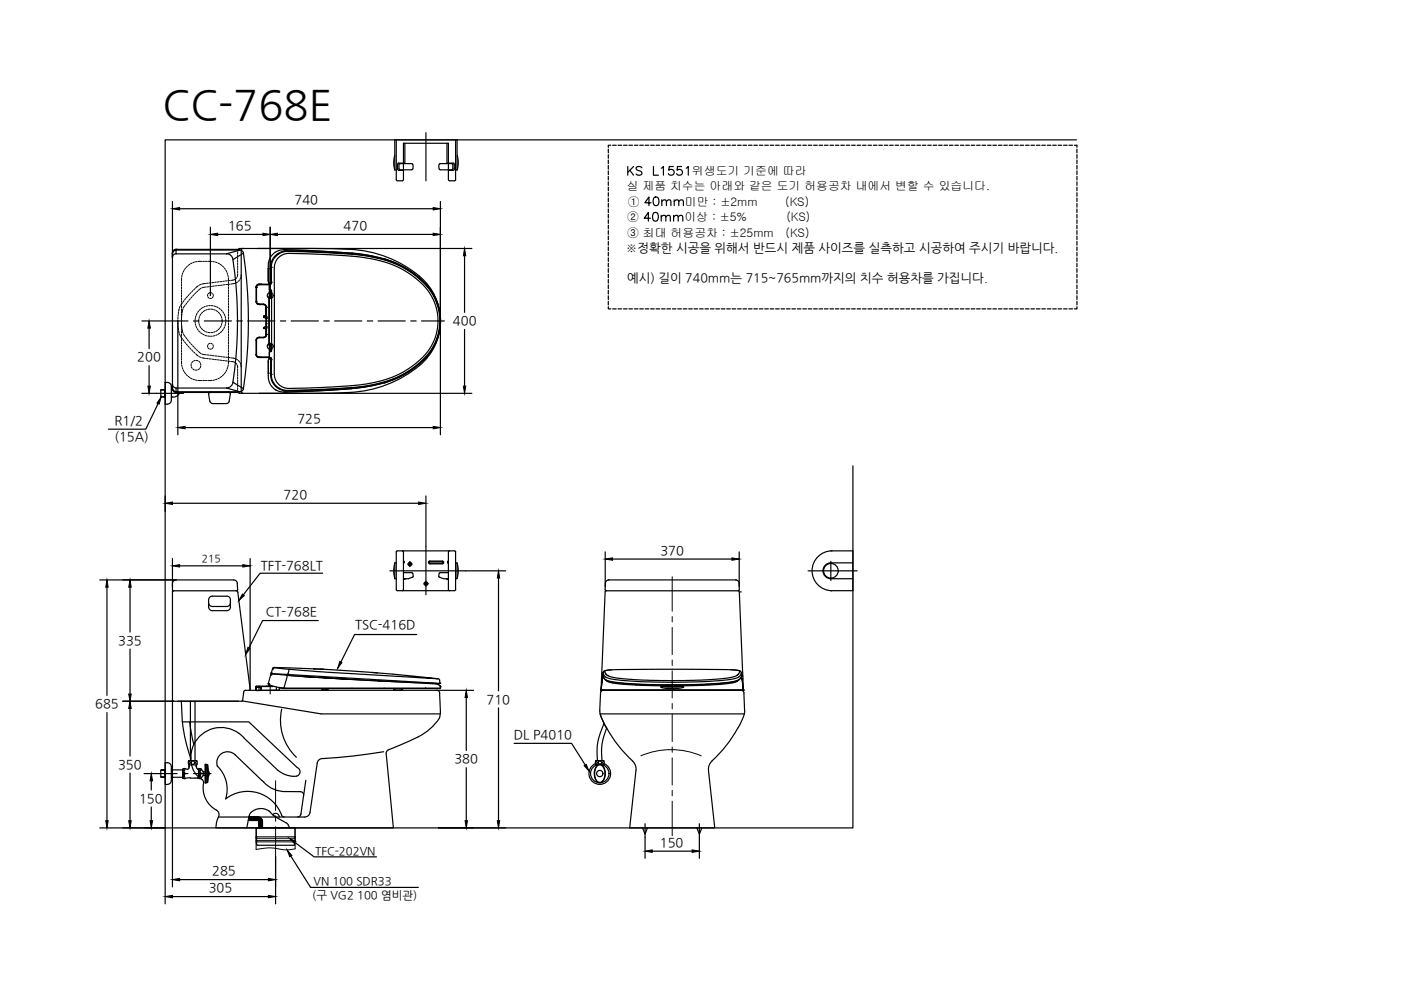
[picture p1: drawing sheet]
<svg xmlns="http://www.w3.org/2000/svg" width="297mm" height="210mm" viewBox="0 0 297 210" stroke-linecap="round" stroke-linejoin="round" font-family="sans-serif">
<!-- layer: CENTER -->
<g fill="none" stroke="#000" stroke-width=".25">
<path d="M35 68.1h4.9M41 68.1h1.1M43.3 68.1h5.8M50.2 68.1h1.2M52.5 68.1h5.8M59.4 68.1h1.2M61.7 68.1h5.8M68.7 68.1h1.1M71 68.1h5.7M77.9 68.1h1.1M80.2 68.1h5.7M87.1 68.1h1.1"/>
<path d="M89.4 68.1h4.8"/>
</g>
<!-- layer: 6 -->
<path d="M228.2 29.7h-193.2v145.8h145.8v-76.7" fill="none" stroke="#000" stroke-width=".25"/>
<!-- layer: 4 -->
<g fill="none" stroke="#000" stroke-width=".25">
<path d="M83.7 32.9l-.2 1.6 .2 1.5M84 29.7v8.4l.2 .2h1.1M84 36h-.3v-6.3h13.2v6.3h-.3M84.3 34.8v1.1M84.3 35.9l.2 .2M84.5 36.1h1M84.7 34.8l2.6-.1a.85 .85 0 0 1 0 1.3l-2.6-.1zM85.3 38.3l.2-.2v-7.7h9.6v7.7l.2 .2h1.1M85.8 30.4v4.2h-1.3l-.2 .2M93.2 34.7h2.6l.2 .2v.9l-.2 .2-2.6-.1-.2-.6zM94.8 30.4v4.2l1.5 .1v1.2l-.2 .2M95.1 36.1h1"/>
<path d="M96.6 29.7v8.4M96.6 38.1l-.2 .2M96.9 32.9l.3 1.6-.3 1.5M34.1 84.1l.9 .1M34.1 82.7v1.4M34.9 82.6v1.6M35 82.6l-.9 .1M35.5 81.1h-.5v4.6h.5M35.5 81.1a.84 .84 0 0 1 .8 .8v3a.84 .84 0 0 1-.8 .8M36.3 82.6h.3M38.2 83.2a1.7 1.7 0 0 1-1.9 1M83.7 119.5l-.2 1.5 .2 1.6"/>
<path d="M84 119.3h-.3v3.4h.3M85.3 116.8l.2 .2v8l-.2 .2M85.5 119h.2v.3h-.2M90.9 119.1l.2-.2h2.7l.3 .3-.3 .3h-2.7l-.2-.1zM91.1 119.4h2.7M91.1 119.4l-.1-.2 .1-.1h2.7l.1 .1-.1 .2M95.1 119h-.2v.3h.2M95.3 116.8l-.2 .2v8l.2 .2M96.4 116.8l-12.3 .1-.1 8.1 .2 .2M96.4 116.8l.2 .2M96.6 119.3h.3v3.4h-.3M96.6 117v8"/>
<path d="M96.9 119.5l.3 1.5-.3 1.6M176.2 116.8h4.6v8.4h-4.6M176.2 119.3h4.6M176.2 119.3a1.68 1.68 0 0 0-1.7 1.7 1.68 1.68 0 0 0 1.7 1.7M176.4 116.8a4.2 4.2 0 0 0-4.2 4.2 4.2 4.2 0 0 0 4.2 4.2M84.2 125.2h12.2M85.5 121.4h1.8l.2 .2 .1 .4-.1 .4-.9 .3h-1.1M85.9 122.7v.1h-.4M93.1 122.2l.1 .2M93.1 122.4l.9 .3h1.1M94.7 122.7v.1h.4M95.1 121.4l-1.9 .1-.2 .7"/>
<path d="M96.6 125l-.2 .2M176.2 122.7h4.6M40.4 148.7v12.6M41.3 148.7v12.6M128.1 153.4l-.8 1.9a12.2 12.2 0 0 0-.6 6M128.6 154.4a12.5 12.5 0 0 0-1 6.9M34.1 163.3v1.4M34.9 163.2v1.6M35 164.8l-.9-.1 .9 .1M35 163.2l-.9 .1 .9-.1v1.6M35.5 161.7h-.5v4.6h.5M35.5 161.7a.84 .84 0 0 1 .8 .8v3a.84 .84 0 0 1-.8 .8"/>
<path d="M36.3 163.2h2.4M38.7 164.9l.4 .2 .7-.2 1.5 .1M38.7 163.1v1.9v-.2h-2.4M38.8 165l.2-.4 .2 .5M38.9 163.7a.35 .35 0 0 1 .3 .3 .35 .35 0 0 1-.3 .3zM39.2 162.9l-.2 .5-.2-.4M39.7 163.1l-.6-.2-.4 .2M39.7 163.1l.3-.2 .1-.7h1.6v.6l.3 .3M40 161.4l.3 .3-.3 .3M40.1 161.3h1.6M40.1 161.2l-.2 .5 .2 .5M40.2 162.2l-.1 .3"/>
<path d="M40.2 162.5l-.1 .1M41.6 162.2l.1 .3M41.6 162.5l.1 .1M41.7 161.2l.1 .5-.1 .5M41.8 161.4l-.3 .3 .3 .3M41.9 163.1l.1 .1M42 164.9l-.1 .1M42 164.9v.1M42 164.9h.1M42.1 165h-.7M42.1 163.1v.1M42.2 163l.2 .4 .2-.4"/>
<path d="M42.3 163.7a.36 .36 0 0 1 .3 .3 .36 .36 0 0 1-.3 .4zM42.6 165l-.2-.4-.2 .4M42.7 163.2l-.3-.3-.3 .1v2l.3 .1 .3-.3M42.8 163.2l.3 .5h.4M43.1 163.7v.7M43.5 164.4h-.4l-.3 .4M43.5 162.1l.1 3.9zM43.6 162.1h.1M43.6 162.1h.3M43.6 165.9h.3M43.6 165.9v.1M43.9 162.1l.1 .1v3.6l-.1 .1"/>
<path d="M43.9 162.1v3.8M44 162.2l.2 1.9-.2 1.7M44.1 163.3l.3 .7-.3 .7M126.2 161.9a2.3 2.3 0 0 0-.8 3.5 2.3 2.3 0 0 0 3.6 0 2.3 2.3 0 0 0-.9-3.5M126.3 161.4l.3 .3-.3 .3M126.4 161.3h1.6M126.4 161.2l-.2 .5 .2 .5M126.5 162.2h.1M126.5 162.4a.91 .91 0 0 1 .9-.3 .91 .91 0 0 1 .7 .8 2.59 2.59 0 0 1-.6 3 .97 .97 0 0 1-1.3-.7 2.93 2.93 0 0 1 .3-2.8zM126.5 162.2h-.1M126.6 162.5a.86 .86 0 0 1 .9-.3 .86 .86 0 0 1 .6 .8 2.34 2.34 0 0 1-.7 2.9 1.24 1.24 0 0 1-1.3-1.5l.1-1.1zM127.8 162.2h.2"/>
<path d="M127.9 162.2h.1M128 161.2l.1 .5-.1 .5M128.1 161.4l-.3 .3 .3 .3"/>
<circle cx="86.9" cy="119.6" r=".39"/>
<circle cx="86.9" cy="119.6" r=".2"/>
<circle cx="90.3" cy="123.8" r=".39"/>
<circle cx="90.3" cy="123.8" r=".2"/>
<circle cx="176.2" cy="121" r="1.56"/>
<circle cx="40.8" cy="161.7" r=".37"/>
<circle cx="127.1" cy="161.7" r=".37"/>
<circle cx="127.2" cy="164" r="1.96"/>
<circle cx="127.2" cy="164" r=".67"/>
</g>
<!-- layer: 1 -->
<g fill="none" stroke="#000" stroke-width=".25">
<path d="M90.3 28.1v10.2M33.1 83.4h5.8M86.5 119.6h.8M86.9 119v1.1M90.3 115.9v10.2M176.2 119v4.1M36.8 125.3l-.2 .2M82.7 121h16M89.9 123.8h.8M157 125.5h.1M171.3 121h10.4M33.8 164h3.8"/>
<path d="M38.7 164h1.2M41 164h3.7"/>
</g>
<!-- layer: 3 -->
<g fill="none" stroke="#000" stroke-width=".25">
<path d="M129 31.6v.8M129 32.8v.7M129 33.9v.8M129 35.1v.8M129 36.2v.8M129 37.4v.8M129 38.5v.8M129 39.7v.7M129.5 30.8h-.5v.4M129.9 30.8h.7M131 30.8h.8M132.2 30.8h.8"/>
<path d="M133.3 30.8h.8M134.5 30.8h.8M135.6 30.8h.8M136.8 30.8h.8M138 30.8h.7M139.1 30.8h.8M140.3 30.8h.7M141.4 30.8h.8M142.6 30.8h.7M143.7 30.8h.8M144.9 30.8h.7M146 30.8h.8"/>
<path d="M147.2 30.8h.7M148.3 30.8h.8M149.5 30.8h.7M150.6 30.8h.8M151.8 30.8h.7M152.9 30.8h.8M154.1 30.8h.7M155.2 30.8h.8M156.4 30.8h.7M157.5 30.8h.8M158.7 30.8h.8M159.8 30.8h.8"/>
<path d="M161 30.8h.7M162.1 30.8h.8M163.3 30.8h.7M164.4 30.8h.8M165.6 30.8h.8M166.7 30.8h.8M167.9 30.8h.8M169 30.8h.8M170.2 30.8h.8M171.4 30.8h.7M172.5 30.8h.8M173.7 30.8h.7"/>
<path d="M174.8 30.8h.8M176 30.8h.7M177.1 30.8h.8M178.3 30.8h.7M179.4 30.8h.8M180.6 30.8h.7M181.7 30.8h.8M182.9 30.8h.7M184 30.8h.8M185.2 30.8h.7M186.3 30.8h.8M187.5 30.8h.7"/>
<path d="M188.6 30.8h.8M189.8 30.8h.7M190.9 30.8h.8M192.1 30.8h.8M193.2 30.8h.8M194.4 30.8h.8M195.5 30.8h.8M196.7 30.8h.7M197.9 30.8h.7M199 30.8h.8M200.1 30.8h.8M201.3 30.8h.8"/>
<path d="M202.4 30.8h.8M203.6 30.8h.8M204.8 30.8h.7M205.9 30.8h.8M207.1 30.8h.7M208.2 30.8h.8M209.4 30.8h.7M210.5 30.8h.8M211.7 30.8h.7M212.8 30.8h.8M214 30.8h.7M215.1 30.8h.8"/>
<path d="M216.3 30.8h.7M217.4 30.8h.8M218.6 30.8h.7M219.7 30.8h.8M220.9 30.8h.7M222 30.8h.8M223.2 30.8h.8M224.3 30.8h.8M225.5 30.8h.8M226.6 30.8h.8M227.8 30.8h.5v.4M228.3 31.6v.8"/>
<path d="M228.3 32.8v.7M228.3 33.9v.8M228.3 35.1v.8M228.3 36.2v.8M228.3 37.4v.8M228.3 38.5v.8M228.3 39.7v.7M36.6 42.7v10.9M38.1 44.3h53.7M44.6 48.2v14.5M46.2 49.7h9.6M54.6 52.7h45.4"/>
<path d="M57.3 48.2v14.5M58.8 49.7h33M93.4 42.7v49.5M98.5 54.2v12M129 40.9v.7M129 42v.8M129 43.1v.8M129 44.3v.8M129 45.4v.8M129 46.6v.8M129 47.8v.7M129 48.9v.8"/>
<path d="M129 50.1v.7M129 51.2v.8M129 52.4v.7M129 53.5v.8M129 54.7v.7M129 55.8v.8M129 57v.7M129 58.1v.8M129 59.3v.7M228.3 40.9v.7M228.3 42v.8M228.3 43.1v.8"/>
<path d="M228.3 44.3v.8M228.3 45.4v.8M228.3 46.6v.8M228.3 47.8v.7M228.3 48.9v.8M228.3 50.1v.7M228.3 51.2v.8M228.3 52.4v.7M228.3 53.5v.8M228.3 54.7v.7M228.3 55.8v.8M228.3 57v.7"/>
<path d="M228.3 58.1v.8M228.3 59.3v.7M30.1 68.1h4.9M31.6 69.6v4.3M31.6 77.5v4.4M37.7 68.1v24.1M98.5 69.9v12M129 65v.5h.5M129 60.4v.8M129 61.6v.7M129 62.7v.8M129 63.9v.7"/>
<path d="M129.9 65.5h.7M131 65.5h.8M132.2 65.5h.8M133.3 65.5h.8M134.5 65.5h.8M135.6 65.5h.8M136.8 65.5h.8M138 65.5h.7M139.1 65.5h.8M140.3 65.5h.7M141.4 65.5h.8M142.6 65.5h.7"/>
<path d="M143.7 65.5h.8M144.9 65.5h.7M146 65.5h.8M147.2 65.5h.7M148.3 65.5h.8M149.5 65.5h.7M150.6 65.5h.8M151.8 65.5h.7M152.9 65.5h.8M154.1 65.5h.7M155.2 65.5h.8M156.4 65.5h.7"/>
<path d="M157.5 65.5h.8M158.7 65.5h.8M159.8 65.5h.8M161 65.5h.7M162.1 65.5h.8M163.3 65.5h.7M164.4 65.5h.8M165.6 65.5h.8M166.7 65.5h.8M167.9 65.5h.8M169 65.5h.8M170.2 65.5h.8"/>
<path d="M171.4 65.5h.7M172.5 65.5h.8M173.7 65.5h.7M174.8 65.5h.8M176 65.5h.7M177.1 65.5h.8M178.3 65.5h.7M179.4 65.5h.8M180.6 65.5h.7M181.7 65.5h.8M182.9 65.5h.7M184 65.5h.8"/>
<path d="M185.2 65.5h.7M186.3 65.5h.8M187.5 65.5h.7M188.6 65.5h.8M189.8 65.5h.7M190.9 65.5h.8M192.1 65.5h.8M193.2 65.5h.8M194.4 65.5h.8M195.5 65.5h.8M196.7 65.5h.7M197.9 65.5h.7"/>
<path d="M199 65.5h.8M200.1 65.5h.8M201.3 65.5h.8M202.4 65.5h.8M203.6 65.5h.8M204.8 65.5h.7M205.9 65.5h.8M207.1 65.5h.7M208.2 65.5h.8M209.4 65.5h.7M210.5 65.5h.8M211.7 65.5h.7"/>
<path d="M212.8 65.5h.8M214 65.5h.7M215.1 65.5h.8M216.3 65.5h.7M217.4 65.5h.8M218.6 65.5h.7M219.7 65.5h.8M220.9 65.5h.7M222 65.5h.8M223.2 65.5h.8M224.3 65.5h.8M225.5 65.5h.8"/>
<path d="M226.6 65.5h.8M228.3 65v.5h-.5M228.3 60.4v.8M228.3 61.6v.7M228.3 62.7v.8M228.3 63.9v.7M30.1 83.4h3M33.5 85.6l-2.6 5.4h-7.9M39.3 90.7h52.5M55 83.4h45M35 105.2v3.3M36.6 106.7h52.2"/>
<path d="M36.6 118.4v6M38.1 120h13.4M53 118.4v27.7M90.3 105.2v10.7M128.3 117v7.4M129.9 118.5h25.3M156.7 117v7.4M21.2 123h16.1M22.7 124.5v22.9M27.6 124.5v9.5M27.6 137.6v9.6M67.5 131.6h-11.8l-2.9 5.8"/>
<path d="M68.4 121.5h-13.3l-3.5 4.6M88.4 134.5h-13.2l-2.9 5.8M98.7 121h8.5M105.7 122.6v23.9M22.7 151.1v22.9M26 148.7h10.8M27.6 150.2v10.1M36.6 148.4v39.6M92.6 146.4h7.8M98.9 147.9v11.2M105.7 150.1v23.9M109 157.6h12.2l2.9 4.6"/>
<path d="M21.2 175.5h13.8v16.1M27.6 163.9v10.1M30.6 164h3.2M32.1 165.6v1.9M32.1 171.1v2.9M54.3 175.5h8.3M62.6 178.6l4 3.1h13.2M92.9 175.5h14.3M98.9 162.8v11.2M136.8 177.5v4.5M148.3 177.5v4.5M36.6 190.1h20.3"/>
<path d="M38.1 186.5h18.8M58.4 181.6v10M61.7 181.5l4.2 6.7h22.8M138.3 180.5h8.4"/>
</g>
<g fill="#000" stroke="#000" stroke-width=".21">
<path d="M36.6 44.3l1.5-.3v.5zM44.6 49.7l1.6-.3v.6zM55.8 49.4l1.5 .3-1.5 .3zM57.3 49.7l1.5-.3v.6zM91.8 44l1.6 .3-1.6 .2zM91.8 49.4l1.6 .3-1.6 .3zM98.5 52.7l.2 1.5h-.5zM31.6 68.1l.3 1.5h-.5zM31.4 81.9h.5l-.3 1.5zM34.2 84.2l-.5 1.5-.4-.2zM37.7 90.7l1.6-.3v.5zM91.8 90.4l1.6 .3-1.6 .2z"/>
<path d="M98.2 81.9h.5l-.2 1.5zM35 106.7l1.6-.3v.6zM36.6 120l1.5-.3v.5zM51.5 119.7l1.5 .3-1.5 .2zM88.8 106.4l1.5 .3-1.5 .3zM128.3 118.5l1.6-.2v.5zM155.2 118.3l1.5 .2-1.5 .3zM22.7 123l.2 1.5h-.5zM27.6 123l.2 1.5h-.5zM51.4 126l.4 .3-1.1 1zM52.6 137.3l.4 .2-.9 1.2zM105.7 121l.2 1.6h-.5z"/>
<path d="M27.3 147.2h.5l-.2 1.5zM27.6 148.7l.2 1.5h-.5zM72.1 140.2l.4 .3-.9 1.2zM98.9 146.4l.2 1.5h-.5zM22.4 174h.5l-.2 1.5zM27.3 174h.5l-.2 1.5zM32.1 164l.2 1.6h-.5zM31.8 174h.5l-.2 1.5zM61.3 177.7l1.4 .8-.3 .4zM98.6 174h.5l-.2 1.5zM105.4 174h.5l-.2 1.5zM123.9 162.3l.4-.2 .6 1.4z"/>
<path d="M35 190.1l1.6-.3v.6zM36.6 186.5l1.5-.3v.6zM56.9 186.2l1.5 .3-1.5 .3zM56.9 189.8l1.5 .3-1.5 .3zM60.9 180.2l1 1.2-.5 .3zM136.8 180.5l1.5-.3v.5zM146.7 180.2l1.6 .3-1.6 .2z"/>
</g>
<!-- layer: 0 -->
<g fill="none" stroke="#000" stroke-width=".25">
<path d="M37.3 52.9h13.1l.4 .1-2.8 .8h-10.7zM37.3 52.9l-.5 .2-.2 .5v28.8l.2 .6 .5 .2M37.3 53.8a.77 .77 0 0 0-.7 .8M48 53.8a1.39 1.39 0 0 1 1.4 1.2M49.4 55.1a84.4 84.4 0 0 1 1 13.1M50.8 52.7h15.9l7.5 .2M50.8 53h-13.5l-.5 .2-.2 .6M50.9 53a.77 .77 0 0 1 .7 .7M51.5 52.7l-.3 .2-.1 .2v29.9l.4 .4M51.6 53.7a98 98 0 0 1 0 28.7M51.6 53.7l-2.2 1.4M56.9 59.4v-2.5v2.5"/>
<path d="M56.9 59.4h.1M56.9 56.9h.1M57.4 60v-3.4a3.5 3.5 0 0 1 4-3.4l5.8 .2a76.5 76.5 0 0 1 13.5 1.4 17.5 17.5 0 0 1 11.6 8.6 11.4 11.4 0 0 1-3.8 14 25.1 25.1 0 0 1-14.8 4.9l-10.3 .5a8.1 8.1 0 0 1-4.3-.4 3.5 3.5 0 0 1-1.7-2.9v-3.4M57.4 60h-.4l-.1-.6 .1 .6 .2 .2M57.4 60h.1M57.4 60l.1 .1M57.5 56.7v3.1zM57.5 59.8h.1M57.5 59.8l-.1 .4zM57.5 56.7h.1M58.9 54.8a3.3 3.3 0 0 1 2.4-1.1l10.9 .4a44.2 44.2 0 0 1 11 2 15.6 15.6 0 0 1 9 8.1 10.9 10.9 0 0 1-4 12.8 24.6 24.6 0 0 1-14.4 4.8l-12.5 .6a3.1 3.1 0 0 1-3.1-3.1v-22.5l.2-1.1zM59.3 53.7l.8-.3a114.5 114.5 0 0 1 19.1 1.1 18.5 18.5 0 0 1 12.6 8 11.4 11.4 0 0 1-3.5 15 23.6 23.6 0 0 1-13.9 4.7l-13.4 .6a3.4 3.4 0 0 1-3.5-3.4"/>
<path d="M59.3 53.7a3.3 3.3 0 0 0-1.8 3M59.3 53.7l-1 .8M60.2 53a3.4 3.4 0 0 0-3.3 3.9M60.2 53h.3h-.3M60.2 53h.1M60.5 53l14.1 .7M60.5 53h.1M74.2 52.9a23.7 23.7 0 0 1 16.8 7.8 12.3 12.3 0 0 1 2.4 7.3M74.6 53.7h.1M74.6 53.7a35 35 0 0 1 6.9 1.2M81.5 54.9h.1M81.5 54.9a19.5 19.5 0 0 1 8.8 5.3"/>
<path d="M50.4 67.9l-.1 2.6a77.6 77.6 0 0 1-1 10.9 1.39 1.39 0 0 1-1.3 .9M54.3 75.2h.1M54.3 75.2l.2 .4 .4 .2M54.3 72.2h.1M54.3 63.9l.1 .4 .5 .3M54.3 63.9h.1M54.3 60.9h.1M54.3 60.9v3M54.3 72.2v3M54.3 75.2a.62 .62 0 0 0 .6 .6M54.3 72.1h.1M54.4 75.2l.1 .3 .4 .2"/>
<path d="M54.4 63.9l.1 .4 .4 .2M54.4 60.9v3M54.4 72.2v3M54.9 75.8h.1M54.9 75.7v.1M54.9 71.5l-.3 .1-.3 .6M54.9 71.5h.9h-.9M54.9 71.5h.1M54.9 71.5v.1M54.9 64.6h.9h-.9M54.9 64.5h.9a.65 .65 0 0 1 .7 .7M54.9 64.5v.1"/>
<path d="M54.9 64.6h.1M54.9 60.3l-.4 .2-.2 .4M54.9 60.3h.1M54.9 60.3v.1M54.9 75.8h2.2M54.9 75.7h2.2M54.9 71.6h.9M54.9 60.3h2.2M54.9 60.4h2.2M54.9 60.3h.4M54.9 60.3a.62 .62 0 0 0-.6 .6M54.9 71.6l-.4 .3-.1 .2"/>
<path d="M54.9 60.4l-.4 .2-.1 .3M54.9 71.5l-.5 .2-.1 .4M55.2 75.8h.2M55.3 75.8h.1M55.3 60.3h.1M55.4 60.3h-.2M55.4 75.8h-.1M55.4 60.3h1.7M55.4 60.3h-.1M55.8 71.5h.1M55.8 64.6a.61 .61 0 0 1 .6 .6M55.8 64.6h.1"/>
<path d="M55.8 64.5v.1M55.8 64.5l.6 .4M55.9 69.6h.1M55.9 67.2h.1M55.9 69.5h.1M55.9 67.2l.5 .2M55.9 67.1h.1M55.9 69.5v.1M56 69.6v.1M56 67.1h-.1M56 67.1h.1M56 69.6h.3"/>
<path d="M56 67.1h.3M56 67l-.1 .2M56.3 69.6l-.3 .1M56.3 69.6v.1M56.3 64.8l.2 .4M56.3 69.6h.1M56.3 67.1h.1M56.3 67l.1 .1M56.4 69.6h-.1M56.4 69.6h.1M56.4 69.5h.1M56.4 67.2h.1"/>
<path d="M56.4 67.1h.1M56.4 67.1v.1M56.4 69.5v.1M56.4 69.6l-.1 .1M56.4 69.3l-.5 .2M56.4 69.3h.1M56.4 67.4h.1M56.4 68.8v2.1v-1.6M56.4 70.9h.1M56.4 70.9v.3M56.4 70.9l-.2 .5-.4 .1M56.4 66.8v2.5"/>
<path d="M56.4 69.2h.1M56.4 68.6h.1M56.4 68.6v.6M56.4 65.2v2M56.4 67.6v.8M56.4 67.5h.1M56.4 65.2h.1M56.4 69.5v1.4M56.5 70.9l-.2 .4M56.5 70.9l-.2 .5-.5 .1M56.5 70.9a.56 .56 0 0 1-.7 .6M56.5 65.2v5.7"/>
<path d="M56.9 76.7v3a3.3 3.3 0 0 0 1.6 3M56.9 79.1h.1M56.9 76.7h.1M57 63v10.1M57.1 73.1l.1 .1M57.1 63h.1M57.1 60.3v-.1v1.3M57.1 60.3v1.2M57.1 60l.1 .2M57.1 63v10.1M57.1 74.3l.3 .2M57.1 73.3l.2-.1-.1 .1h.2v1"/>
<path d="M57.1 73.1l.1 .1zM57.1 61.7l.2-.1h.2l-.1 .2M57.1 61.7v1M57.1 74.3h.1M57.1 73.3h.1M57.1 62.7h.1M57.1 61.7h.1M57.1 75.9h.3l.1 .4M57.1 74.6v1.3M57.1 61.5h.4M57.1 60.2h.3M57.2 73.2l.4 .1"/>
<path d="M57.2 73.2h.1M57.2 73.3l-.1 1.1M57.2 61.7l.2 .1M57.2 62.9h.1M57.2 73.1h.1M57.2 62.9h.4M57.2 75.9l-.2 .2-.1 .6M57.2 75.9h.1M57.2 75.9h.3zM57.2 75.9l-.1 .2M57.2 62.9h.3M57.3 60.2h.2h-.3"/>
<path d="M57.3 62.9h.3M57.3 61.6l-.1 .1M57.3 62.9h.3l-.5 .1v-.2v.2M57.4 75.9l.1 .4M57.4 76.1h.1M57.4 76.1h-.4l-.1 .6M57.4 74.3h-.2l.1 .2M57.4 74.3h.2M57.4 61.8v1l-.2-.1v.2l-.1-.2M57.4 61.8h.2M57.4 74.3l.1 .2h-.2M57.4 73.1l-.1 .1 .3-.1"/>
<path d="M57.5 74.5l-.4 .2v1.2M57.5 61.5l.1 .4M57.5 75.9l-.1 .2M57.5 76.3v3.1M57.5 79.4h.1M57.5 76.3h.1M57.5 79.4v.1M57.5 61.6h-.1M57.5 61.6h.1M57.5 74.5h.1M57.6 63h-.5v10.1h.5M57.6 62.8h-.2l.2 .1"/>
<path d="M57.6 61.9v12.3M57.6 73.1h-.4M57.6 74.2l-.1 .3h-.2M90.2 75.9h.1M90.2 60.2h.1M90.3 75.9a19.5 19.5 0 0 1-8.8 5.3M90.3 60.2a11.4 11.4 0 0 1 0 15.7M90.3 60.2a11.4 11.4 0 0 1 3.1 7.8M93.4 68a12.7 12.7 0 0 1-6.4 11 25 25 0 0 1-12.8 4.2M93.4 68a11.4 11.4 0 0 1-3.1 7.9M36.6 82.3l.2 .5 .5 .3h13.5M36.6 81.5a.77 .77 0 0 0 .7 .8"/>
<path d="M37.3 82.3h10.7M37.3 82.3v.9M48 82.3l2.8 .8M49.4 81l2.2 1.4M50.8 83.1l-.4 .1h-13.1M51.6 82.4a.77 .77 0 0 1-.7 .7M58.4 82.6l.1 .1M58.5 82.7l.9 .3 .8 .1M59.1 82.3l.2 .1M60.2 83.1h.1M60.2 83.1h.3M60.5 83.1h.1"/>
<path d="M74.2 83.2l-7.5 .2h-15.9M74.6 82.4l-14.1 .7M81.5 81.1a35 35 0 0 1-6.9 1.3M81.5 81.2h.1M36.6 123.7v1.3l.2 .2M36.6 123.7a.77 .77 0 0 1 .7-.7h12.2a.74 .74 0 0 1 .8 .7l.1 1.3-.2 .2-13.4 .1M36.6 125.5v22.9M36.8 125.3l-.2 .2M50.1 125.2l.3 .4M50.4 125.6l2.6 20.5M128.3 125.5l-.9 21.1M128.3 125l.2 .2-.2 .3"/>
<path d="M128.5 125.3h28M128.9 123h27.2M129.1 123a.77 .77 0 0 0-.8 .7v1.3M156 123a.77 .77 0 0 1 .7 .7M156.5 125.3l.2 .2M156.7 123.7v1.3M156.7 125l-.2 .2M156.7 125.5l.9 21.1M36.6 148.4l.2 .3h14.4l.2-.2M38.4 148.7l.3 4.4h14.1l10.2 9.6a1.02 1.02 0 0 1 .5 1.4 1.02 1.02 0 0 1-1.3 .5M38.7 153.1a33.9 33.9 0 0 0 1.8 7.8M40.2 153.1l.9 4.7-.5 1.6"/>
<path d="M40.6 159.4v2.4M41.1 157.8a6.4 6.4 0 0 1 10.7-1.3l7.2 6.9M51.4 148.5l16.7 2.9h25.3M53 146.1l-.2 .2M54.3 145.7v.7zM54.3 145.6h.1M54.3 145.6h3.6M54.3 145.7h.1M54.3 145.7h.6M54.3 145.6l.8 .1h-.8M54.3 146.4h.6M54.9 145.7h.1"/>
<path d="M54.9 145.5v.1M54.9 145.6v.8M55 145.6h-.1h.3M55.2 145.6l.2 .2M55.2 145.7l.1 .1M55.2 145.6h.1M55.2 145.6l.1 .2M55.3 145.8l.1 .4M55.3 146.4h.1M55.3 145.8l.1 .6M55.3 146.4h-.4M55.4 146.2l-.1 .2"/>
<path d="M55.4 146.2v.2M56.5 145.5h.1M56.9 145l1.1 .5 2.2 .4M56.9 145h.1M57 145.5h.1M57.1 145.4h.1M57.1 145.4l-.1 .1M57.1 145.2v.2M57.2 145.5h.1M57.2 145.3l-.1 .1M57.4 143.2l.4-.3 6.9 .6M57.4 143.2l-.5 1.7"/>
<path d="M57.4 143.1h.1M57.5 145.4l-.3 .1M57.5 142.9l-.1 .3M57.5 142.7l3.5 .3M57.5 142.7v.2M57.5 142.7h.1M57.6 142.5l-.1 .2M57.7 145.5l-3.4 .1M57.8 141.9l.4-.3 3.1 .3M57.8 141.9h.1M57.8 141.9l-.3 .8M57.9 141.7l-.1 .1"/>
<path d="M58.2 141.5l-.4 .3M58.2 141.5l10.5 .4-2.2-.1h.2M58.6 145.7v.6l-3.2 .1M59.6 145.9l.6 .1M59.7 150.4a10.8 10.8 0 0 0 3.1 10.2M60 146l-.8-.1v.4M60.1 146h.1M60.2 146h.3h-.3M60.2 146h.1M60.5 146h32.8M61 143l32.2 1.9M61 142.9h.1"/>
<path d="M61 142.9v.1M61 143h.1M61.3 141.9l8.4 .7 23.2 1.3-14-1.3M61.3 141.9l-.3 1M63.7 143.4l10.9 .7-9.8-.6M63.7 143.4l-2.8-.2-.7 2.7M63.7 143.4l1 .1M64.7 143.5h.1M68.1 146l.4 .2M68.5 146.2h.8M68.7 141.9l10.2 .7M69.7 146l-.4 .2"/>
<path d="M69.7 146h.1M78.9 142.6l1.1 .1M80.1 144.4l-5.5-.3 6.2 .3M80.2 144.4l12.1 .5M80.2 144.4h.6M80.8 144.4l12 .6M81.4 159.4a119.3 119.3 0 0 1-13.1 1.4M81.9 159.8l1.5 15.7h-30M82.7 144.3l.1 .1M82.8 144.4l.1 .1M83.4 146l.2 .3h.2M83.8 146.3h.1"/>
<path d="M83.8 144.4l-.1 .1M83.8 146.3h.5M83.9 144.3l-.1 .1M84.7 146.3h.3M85 146.3h.1M85.4 146h.1M85.4 146l-.4 .3M90.3 145.9h.1M90.3 145.9l-.1 .1M92.3 144.9l.5 .1M92.3 144.9h.1M92.4 144.9l.4 .1"/>
<path d="M92.4 144.9h.1M92.8 145h.1M92.8 145l.4 .3M92.9 143.9l.3 .3M93.1 144.9h.1M93.2 145.3l.2 .3M93.2 145.3h.1M93.2 147l.2 4.1a3.1 3.1 0 0 1-1.1 2.3l-2.3 2.1a35.3 35.3 0 0 1-7.6 3.5l-.4 .3-.1 .5M93.2 144.9h.1M93.2 144.3v.6M93.2 146.9a.62 .62 0 0 0-.6-.6l-40.5 .1-.4 .3-.3 1.8M93.4 145.6h.1"/>
<path d="M93.4 145.6v.3h-33.2M93.4 145.9l-.1 .1M127.2 150.7l.1 .7M127.2 151.4h30.6M127.2 151.4l1.4 3M127.3 147l-.1 3.7M127.3 146.9a.62 .62 0 0 1 .6-.6l29.2 .1a.59 .59 0 0 1 .6 .5M127.4 146.4h30.2M127.5 146.3v.1M127.5 146.3h.1M127.5 146.4h.1M127.8 143.3a2.38 2.38 0 0 0 2.3 1.3l5.3 .5 7.5 .1 6.3-.1 6-.6a2.18 2.18 0 0 0 2.1-1.2"/>
<path d="M127.8 143.3h.1M127.8 143.3l.7 .9 2 .5 5.7 .5 6.3 .1M127.8 143.7l-.4 2.6zM127.9 142.6l.3 .8a2.79 2.79 0 0 0 2.1 .7l5.1 .4 6.5 .2 6.7-.2 4.4-.2a6.2 6.2 0 0 0 3.9-1l.3-.7 .1 .7M127.9 142.6h.1M127.9 142.6l-.1 .7M127.9 143.6h.1M128.4 144.2a4.4 4.4 0 0 0 3 .8l7.5 .4 3.6-.1M128.6 154.4a29.3 29.3 0 0 0 5.8 7.3 2.26 2.26 0 0 1 .4 1.6l-1.3 12.2h18l-1.3-12.2a2.88 2.88 0 0 1 1.5-2.6 26.8 26.8 0 0 0 4.7-6.3M128.8 143.2h.1M129.7 142l-1.4 .2-.4 .4M131.3 142h23.6l1.9 .2-.1 .6-.4 .4a12.4 12.4 0 0 1-5.1 .8l-9.2 .3-9.3-.3a10.8 10.8 0 0 1-3.9-.8"/>
<path d="M131.3 142l-3.1 .2 .2 .6 .4 .4M131.3 142h.1M140.1 145.4l.4 .1a.21 .21 0 0 1-.3 .3 .21 .21 0 0 1-.1-.4zM140.4 145.8l1.5 .2h1.6l1.1-.2M140.5 145.5h4l-1.1 .2zM142.5 145.3l2.4 .1M154.9 142l1.9 .2 .4 .4M156.6 144.2a4.3 4.3 0 0 1-3 .8l-8.7 .4M157.1 143.6l.2 .3 .3 2.4-.3-2.4zM157.2 142.6h.1M157.2 142.6l.1 .7M157.3 143.3l-.8 1-2 .4-5.6 .5-6.4 .1"/>
<path d="M157.3 143.3h.1M157.3 143.9h.1M157.5 146.4h.1M157.6 146.3h.1M157.6 146.3l-.1 .1M157.6 146.3h-30.2M157.7 147l.2 3.7M157.8 151.4l-1.3 3M157.9 150.7l-.1 .7M40.6 161.8a4.7 4.7 0 0 0 2.4 3.6l.2 .6M43.2 166a5.5 5.5 0 0 0 2.9 5.9l.3 .8-.1 .6M45.9 174.4l-.1 1.1h7.7"/>
<path d="M46.3 173.3l-.4 1.1M47.8 169.4a7.7 7.7 0 0 1 12 3.6l.5 .2M52.6 174l2-.1 .3 .4M52.6 173.9h3M52.6 173.9l-.3 1.6M52.7 173.8h2.9M52.7 173.7h2.8M52.7 173.6h2.7M52.7 173.5h2.7M52.8 173.4h2.5M52.8 173.4h2.3M52.8 173.3h2.2"/>
<path d="M52.8 173.2h1.8a1.07 1.07 0 0 1 1.1 1.1M52.8 173.2h1.9M52.8 173.1l-.2 .8M54.3 175.5v1.9h.2M54.5 178.5h-.2l.2 .7h7.9l.1-.7h-.1M54.5 177.7h-.2v.5h.2M54.7 174h.9M54.8 174.1h.8M54.8 174.1h.9M54.9 174.4h.8M54.9 174.3h.8M54.9 174.2h.8"/>
<path d="M54.9 174.5h.8M54.9 174.6h.8M54.9 174.7h.8M54.9 174.8h.8M54.9 174.9h.8M54.9 175h.8M54.9 175.1h.8M54.9 175.2h.8M54.9 175.3h.8M54.9 175.4h.8M54.9 175.5h.8M54.9 174.3v1.2"/>
<path d="M55.7 174.3v1.2M57.1 172l.8 .8M57.1 172a2.84 2.84 0 0 0-4.2 .9l-.1 .2M57.8 172.7a.77 .77 0 0 1 .9-.2 .77 .77 0 0 1 .5 .7M57.9 172.8l.3 .2M58.2 173l2.5 1.5M59 163.4l1.5 .8 1.7 .4M60.7 174.5l.4 .4M61.1 174.9l.3 .6M62.4 177.7h.1l.1 .5h-.2M62.5 175.5v1.9h-.1M64.4 168.6l-.1-.3-.4-.4-3.2-.1a6.3 6.3 0 0 1-5.1-2.3l-5.8-5.5a2.27 2.27 0 0 0-2.8-.2 2.27 2.27 0 0 0-.8 2.7 6.8 6.8 0 0 1 1.6 6.9"/>
<path d="M64.8 165.4l-1 7.2a.77 .77 0 0 1-.7 .6M68.3 160.8a1.13 1.13 0 0 0-1 1l-1.6 10.4a1.15 1.15 0 0 1-1.1 1h-18.2M136.2 175.5l.6 1.4 .5-1.4M136.8 174.6v2.9M147.8 175.5l.5 1.4 .5-1.4M148.3 174.6v2.9"/>
<circle cx="57.3" cy="62.7" r=".62"/>
<circle cx="57.3" cy="73.4" r=".62"/>
<circle cx="144.8" cy="145.6" r=".2"/>
</g>
<g fill="none" stroke="#000" stroke-width=".21">
<path d="M38.5 59.7v.4M38.5 58.9v.6M38.6 58.4l-.1 .3M38.8 57.8l-.2 .4M39 57.3l-.2 .3M39.4 56.8l-.3 .3M39.8 56.4l-.3 .3M40.2 56l-.3 .3M40.7 55.8l-.3 .1M41.2 55.6l-.3 .1M41.8 55.4l-.4 .1M42.8 55.4h-.8"/>
<path d="M43 55.4h.4M43.5 55.4h.4M44.1 55.4h.8M44.7 60h-.3M45.1 55.4l.4 .1M45.3 59.9h-.4M45.7 55.6l.3 .1M45.9 59.8l-.4 .1M46.2 55.8l.4 .1M46.4 59.8h-.3M46.7 56l.3 .3M47 59.7h-.4"/>
<path d="M47.2 56.4l.2 .3M47.6 56.8l.2 .3M47.6 59.6l-.4 .1M47.9 57.3l.2 .3M48.1 57.8l.2 .4M48.2 59.5l-.4 .1M48.3 58.4l.1 .3M48.4 58.9v.6M48.4 59.7v.4M48.7 59.5h-.3M49.8 59.2l-.9 .3M50.2 58.8l-.2 .3"/>
<path d="M50.4 59.8l-.3 .2M50.4 58.1l-.1 .6M50.4 53.4v.4M50.4 54v.4M50.4 54.6v.4M50.4 55.2v.4M50.4 55.8v.3M50.4 56.3v.4M50.4 56.9v.4M50.4 57.5v.4M50.4 52.9v.4M50.8 52.7h-.2"/>
<path d="M50.8 59.4l-.3 .2M51 58.8l-.1 .4M51.1 58.3v.4M37.7 67.8v.5M37.7 68.5v.3M37.7 67.3v.3M37.7 69l.1 .4M37.8 66.7l-.1 .4M37.8 69.6l.1 .4M37.9 66.1l-.1 .4M37.9 70.2l.1 .4M38 65.4l-.1 .5"/>
<path d="M38 70.8l.2 .4M38.2 64.9l-.2 .4M38.3 71.3l.4 .6M38.5 67.6v1.3M38.5 68.7v.3M38.5 60.3v.4M38.5 60.9v.3M38.5 61.4v.4M38.5 62v.4M38.5 62.6v.4M38.5 63.2v.3M38.5 63.7v.4"/>
<path d="M38.5 64.3v.4M38.5 64.9v.4M38.5 65.5v.3M38.5 66v.4M38.5 66.6v.4M38.5 67.2v.4M38.5 67.8v.5M38.5 69.1v.4M38.5 69.7v.3M38.5 70.2v.4M38.5 70.8v.4M38.5 71.4v.4"/>
<path d="M38.5 72v.3M38.5 72.5v.4M38.5 73.1v.4M38.5 73.7v.4M38.5 74.3v.4M38.5 74.8v.4M38.5 75.4v.4M38.5 76v.4M38.5 76.6v.6M38.5 67v.4M38.5 69.2l.1 .4M38.5 77.4l.1 .3"/>
<path d="M38.6 66.5l-.1 .3M38.6 69.8l.2 .8M38.6 77.9l.2 .4M38.7 64.2l-.4 .5M38.8 65.5l-.2 .8M38.8 72l.2 .3M38.8 78.5l.2 .3M38.9 70.8l.4 .6M39 63.8l-.2 .3M39.1 79l.3 .3M39.1 72.5l.3 .3M39.3 64.7l-.4 .6"/>
<path d="M39.4 63.3l-.3 .3M39.4 71.5l.2 .3M39.5 79.4l.3 .3M39.5 72.9l.3 .3M39.6 64.3l-.2 .3M39.7 72l.2 .3M39.8 62.8l-.3 .3M39.9 73.4l.2 .3M39.9 79.8l.3 .2M39.9 63.8l-.2 .3M40.1 72.4l.2 .3M40.1 62.4l-.2 .3"/>
<path d="M40.3 73.8l.2 .3M40.3 63.4l-.2 .2M40.5 72.9l.2 .3M40.5 62l-.2 .3M40.5 77.2v.4M40.5 77.7l.2 .4M40.7 74.2l.2 .3M40.7 62.9l-.2 .3M40.8 73.3l.3 .3M40.9 76.7l-.3 .3M40.9 78.2l.3 .2M40.9 61.6l-.2 .3"/>
<path d="M41.1 74.6l.2 .3M41.1 62.5l-.3 .3M41.2 73.7l.3 .3M41.3 61.2l-.2 .2M41.4 68.1v.3M41.4 76.4l-.4 .2M41.4 67.5v.4M41.4 68.6l.1 .4M41.5 62.1l-.3 .3M41.5 75l.6 .5M41.6 66.9l-.2 .4M41.6 69.2l.1 .3"/>
<path d="M41.6 76.4l.4 .1M41.6 74.1l.3 .3M41.8 78.4l-.4 .1M41.8 66.4l-.2 .4M41.8 69.7l.2 .3M41.9 61.7l-.3 .3M42.1 74.5l.5 .5M42.1 60.6l-.6 .5M42.1 66l-.2 .3M42.1 70.1l.3 .3M42.1 76.6l.3 .3M42.1 67.7v.7"/>
<path d="M42.2 68.6l.1 .4M42.2 75.6l.4 .2M42.3 78.1l-.3 .3M42.3 67.1l-.1 .4M42.4 69.1l.2 .4M42.5 77.1l.1 .3M42.5 65.6l-.3 .2M42.5 70.5l.3 .3M42.6 60.3l-.4 .2M42.6 77.6l-.2 .4M42.6 66.6l-.2 .4M42.6 61.1l-.5 .5"/>
<path d="M42.7 69.6l.3 .3M42.8 75.8l.8 .2M42.8 75.1l.9 .1M43 66.2l-.3 .3M43 65.2l-.3 .2M43 70.9l.3 .1M43.1 70l.3 .2M43.4 65.8l-.3 .3M43.5 65l-.4 .1M43.5 71.1l.4 .1M43.6 70.3l.3 .1M43.6 60.1l-.9 .1"/>
<path d="M43.7 60.9l-.9 .1M43.8 76l.4 .1M43.9 75.2l.4 .1M43.9 65.6l-.3 .2M44 64.8l-.3 .1M44.1 73.2l-.1 .3M44.1 73.7l.2 .3M44.1 62.4l-.1 .4M44.1 62.9l.2 .3M44.1 71.2l.3 .1M44.1 70.5h.4M44.2 60l-.4 .1"/>
<path d="M44.3 60.8h-.4M44.4 76.1h.3M44.5 75.3l.3 .1M44.5 72.8l-.3 .2M44.5 62.1l-.3 .2M44.5 65.6h-.4M44.6 64.8h-.4M44.6 71.3h.4M44.7 72.8l.3 .1M44.7 62.1l.3 .1M44.7 65.6h.4M44.8 64.8h.4"/>
<path d="M44.8 74h-.3M44.8 63.2l-.3 .1M44.8 60.7l-.3 .1M44.9 76.1l.4 .1M45 75.4h.4M45.1 70.5h-.4M45.1 73.1l.1 .3M45.1 62.3l.1 .4M45.2 73.6l-.2 .3M45.2 62.8l-.2 .3M45.3 65.6l.3 .2M45.4 64.9l.3 .1"/>
<path d="M45.4 60.6l-.4 .1M45.5 76.2l.4 .1M45.6 71.2h-.4M45.6 75.5h.4M45.6 70.3l-.3 .1M45.8 65.8l.3 .3M45.9 65l.3 .2M46 60.6h-.4M46.1 76.3h.3M46.1 71l-.4 .1M46.1 70l-.3 .2M46.2 75.5l.4 .1"/>
<path d="M46.3 66.2l.3 .3M46.4 65.3l.3 .3M46.6 69.6l-.3 .3M46.6 60.5l-.4 .1M46.6 70.6l-.3 .2M46.6 76.3l.4 .1M46.7 66.6l.1 .4M46.7 75.6h.4M46.8 65.7l.3 .3M46.8 69.1l-.1 .3M46.9 67.1l.1 .4M47 70.3l-.3 .2"/>
<path d="M47 79.8l-.3 .2M47 68.6l-.1 .4M47.1 67.7v.7M47.1 60.5h-.4M47.2 76.4l.4 .1M47.2 66.1l.2 .3M47.3 75.7h.4M47.3 69.8l-.2 .3M47.4 79.4l-.2 .3M47.5 66.6l.2 .3M47.6 69.3l-.2 .4M47.7 60.4h-.4"/>
<path d="M47.7 67.1l.1 .4M47.8 68.8l-.1 .3M47.8 76.5h.4M47.8 79l-.2 .3M47.8 67.7l.1 .4M47.9 68.2l-.1 .4M47.9 75.7l.4 .1M48.1 78.4l-.2 .4M48.3 60.3h-.4M48.3 77.9l-.2 .4M48.4 76.6h.3M48.4 77.3l-.1 .4"/>
<path d="M48.4 75.4l.1 .4 .3 .1M48.4 60.9v.3M48.4 61.4v.4M48.4 62v.4M48.4 62.6v.4M48.4 63.2v.3M48.4 63.7v.4M48.4 64.3v.4M48.4 64.9v.4M48.4 65.5v.3M48.4 66v.4M48.4 66.6v.4"/>
<path d="M48.4 67.2v.4M48.4 67.8v.5M48.4 68.5v.4M48.4 69.1v.4M48.4 69.7v.3M48.4 70.2v.4M48.4 70.8v.4M48.4 71.4v.4M48.4 72v.3M48.4 72.5v.4M48.4 73.1v.4M48.4 73.7v.4"/>
<path d="M48.4 74.3v.4M48.4 74.8v.4M48.4 76v.4M48.4 76.6v.6M48.8 60.2l-.3 .1-.1 .4M48.9 76.6l.9 .2M49 75.9l.9 .1M49.9 60l-.9 .2M50 76.9l.2 .3M50.1 76.1l.3 .2M50.3 77.4l.1 .6M50.4 78.2v.4"/>
<path d="M50.4 78.8v.4M50.4 79.4v.4M50.4 79.9v.4M50.5 76.4l.3 .3M50.9 76.9l.1 .3M51.1 77.4v.4M40.4 80.1l.3 .2M40.9 80.4l.4 .1M41.4 80.6h.4M42 80.6l.8 .1M43 80.7h.4M43.5 80.7h.4"/>
<path d="M44.9 80.6l-.8 .1M45.5 80.6h-.4M46 80.4l-.3 .1M46.6 80.1l-.4 .2M50.4 82.8v.4M50.4 80.5v.4M50.4 81.1v.4M50.4 81.7v.4M50.4 82.3v.3M50.6 83.4h.2M142.5 122.3v7.3M142.5 130.7v1.2"/>
<path d="M142.5 133v5.8M142.5 139.9v1.2M57.3 145.2v2M142.5 142.2v5.8M142.5 149.2v1.1M142.5 151.4v5.8M142.5 158.4v1.1M54.3 177.5h8.3M54.3 177.7h8.3M54.3 175.5v4.6a12.8 12.8 0 0 1 6.2 .1l2.1-.2v-4.5M54.3 178.5h.1M54.3 178.2h.1"/>
<path d="M54.5 178.2h7.9M54.5 178.5h7.9M54.7 175.5h.2M58.4 165.5v6.3M58.4 173v1.1M58.4 175.3v6.3M62.6 178.2h.1M62.6 178.5h.1M135.9 160.3a16.3 16.3 0 0 1 12.8 0M142.5 160.7v5.7M142.5 167.6v1.1M142.5 169.9v7.3"/>
</g>
<!-- layer: 2 -->
<g fill="none" stroke="#000" stroke-width=".25">
<path d="M133.1 35.3v1.8M133.5 36.1l.8 1M134.3 35.3l-1.2 1.2M136.1 35.6a.69 .69 0 0 0-.7-.3 .69 .69 0 0 0-.5 .5l.1 .2 .9 .4 .2 .5a.83 .83 0 0 1-1.2 0M138.5 35.3v1.8h1.1M140.2 35.7l.5-.4v1.8M142.8 35.3h-.9l-.1 .8a.65 .65 0 0 1 1 0 .65 .65 0 0 1-.1 1 .65 .65 0 0 1-1-.3M144.5 35.3h-.9v.8a.65 .65 0 0 1 .9 0 .65 .65 0 0 1-.1 1 .65 .65 0 0 1-.9-.3M145.5 35.7l.4-.4v1.8M36.6 54.7v-.9v.9M37.3 52.9h.1M37.3 53a.77 .77 0 0 0-.7 .8v-.2"/>
<path d="M137.9 46.3h-1.3l.9-1.3v1.9M138 43h-1.3l.9-1.2v1.8M138.6 45.1a.61 .61 0 0 1 .9 .3 .92 .92 0 0 1-.6 1.5 .97 .97 0 0 1-.5-1.5zM138.7 41.8a.62 .62 0 0 1 .9 .3 .94 .94 0 0 1-.6 1.5 1.01 1.01 0 0 1-.4-1.5zM140.2 46l.4-.3h.5l.1 1.2M140.2 45.7v1.2M140.3 42.7l.5-.3 .4 .1 .1 1.1M140.3 42.4v1.2M141.2 46l.4-.3h.4l.1 1.2M141.3 42.7l.4-.3 .5 .1v1.1M142.8 46l.5-.3h.4l.1 1.2M142.8 45.7v1.2"/>
<path d="M142.9 42.7l.5-.3 .4 .1 .1 1.1M142.9 42.4v1.2M143.8 46l.4-.3h.5l.1 1.2M143.9 42.7l.5-.3 .4 .1 .1 1.1M36.6 82.3a.77 .77 0 0 0 .7 .8M36.6 81.4v.9v-.9M36.6 82.3v.1M37.3 83.2h.1"/>
</g>
<!-- layer: FAUCET -->
<g fill="none" stroke="#000" stroke-width=".25">
<path d="M44.2 83.5l.3 1.6M44.2 83.5l.3-.3h4.2l.1 .3-.2 1.6-.3 .4-.3 .1M44.5 85.1l.1 .2 .5 .3M44.6 83v.2M45.1 85.6h2.9M48.5 83v.2M44.2 127.2v1.5M44.2 128.7a.77 .77 0 0 0 .8 .8h3.1a.77 .77 0 0 0 .8-.8M44.2 127.8a.77 .77 0 0 0 .8 .8h3.1a.77 .77 0 0 0 .8-.8M45 126.4h3.1M45 126.4a.77 .77 0 0 0-.8 .8M48.1 126.4a.77 .77 0 0 1 .8 .8"/>
<path d="M48.8 127.2v1.5"/>
</g>
<text font-size="8.8" x="34.5" y="25.3">CC-768E</text>
<g font-size="2.7">
<text x="62.4" y="43.3">740</text>
<text x="48.4" y="48.8">165</text>
<text x="72.9" y="48.8">470</text>
<text x="96" y="68.9">400</text>
<text x="29.1" y="76.6">200</text>
<text x="63" y="89.7">725</text>
<text x="24.2" y="93.5">(15A)</text>
<text x="24.3" y="90">R1/2</text>
<text x="60.1" y="105.8">720</text>
<text x="140" y="117.6">370</text>
<text x="55.3" y="120.9">TFT-768LT</text>
<text x="56.4" y="130.6">CT-768E</text>
<text x="25.1" y="136.7">335</text>
<text x="75.3" y="133.5">TSC-416D</text>
<text x="103.2" y="149.2">710</text>
<text x="20.2" y="150.1">685</text>
<text x="96.4" y="161.8">380</text>
<text x="109" y="156.7">DL P4010</text>
<text x="25" y="163">350</text>
<text x="29.5" y="170.2">150</text>
<text x="139.9" y="179.5">150</text>
<text x="45" y="185.6">285</text>
<text x="44.2" y="189.2">305</text>
</g>
<g font-size="2.6">
<text x="132.7" y="53.5">※정확한 시공을 위해서 반드시 제품 사이즈를 실측하고 시공하여 주시기 바랍니다.</text>
<text x="133" y="59.9">예시) 길이 740mm는 715~765mm까지의 치수 허용차를 가집니다.</text>
</g>
<g font-size="2.5">
<text x="132.9" y="40.3">실 제품 치수는 아래와 같은 도기 허용공차 내에서 변할 수 있습니다.</text>
<text x="146.7" y="37.1">위생도기 기준에 따라</text>
<text x="133" y="46.9">②</text>
<text x="133.1" y="43.6">①</text>
<text x="145.1" y="46.9">이상 : ±5%</text>
<text x="145.2" y="43.6">미만 : ±2mm</text>
<text x="166.5" y="43.6">(KS)</text>
<text x="166.7" y="46.9">(KS)</text>
<text x="133" y="50.2">③ 최대 허용공차 : ±25mm</text>
<text x="166.6" y="50.2">(KS)</text>
</g>
<g font-size="2.4">
<text x="66.8" y="181.2">TFC-202VN</text>
<text x="66.2" y="190.6">(구 VG2 100 염비관)</text>
<text x="66.4" y="187.6">VN 100 SDR33</text>
</g>
<text font-size="2.2" x="42.8" y="119.1">215</text>
</svg>
